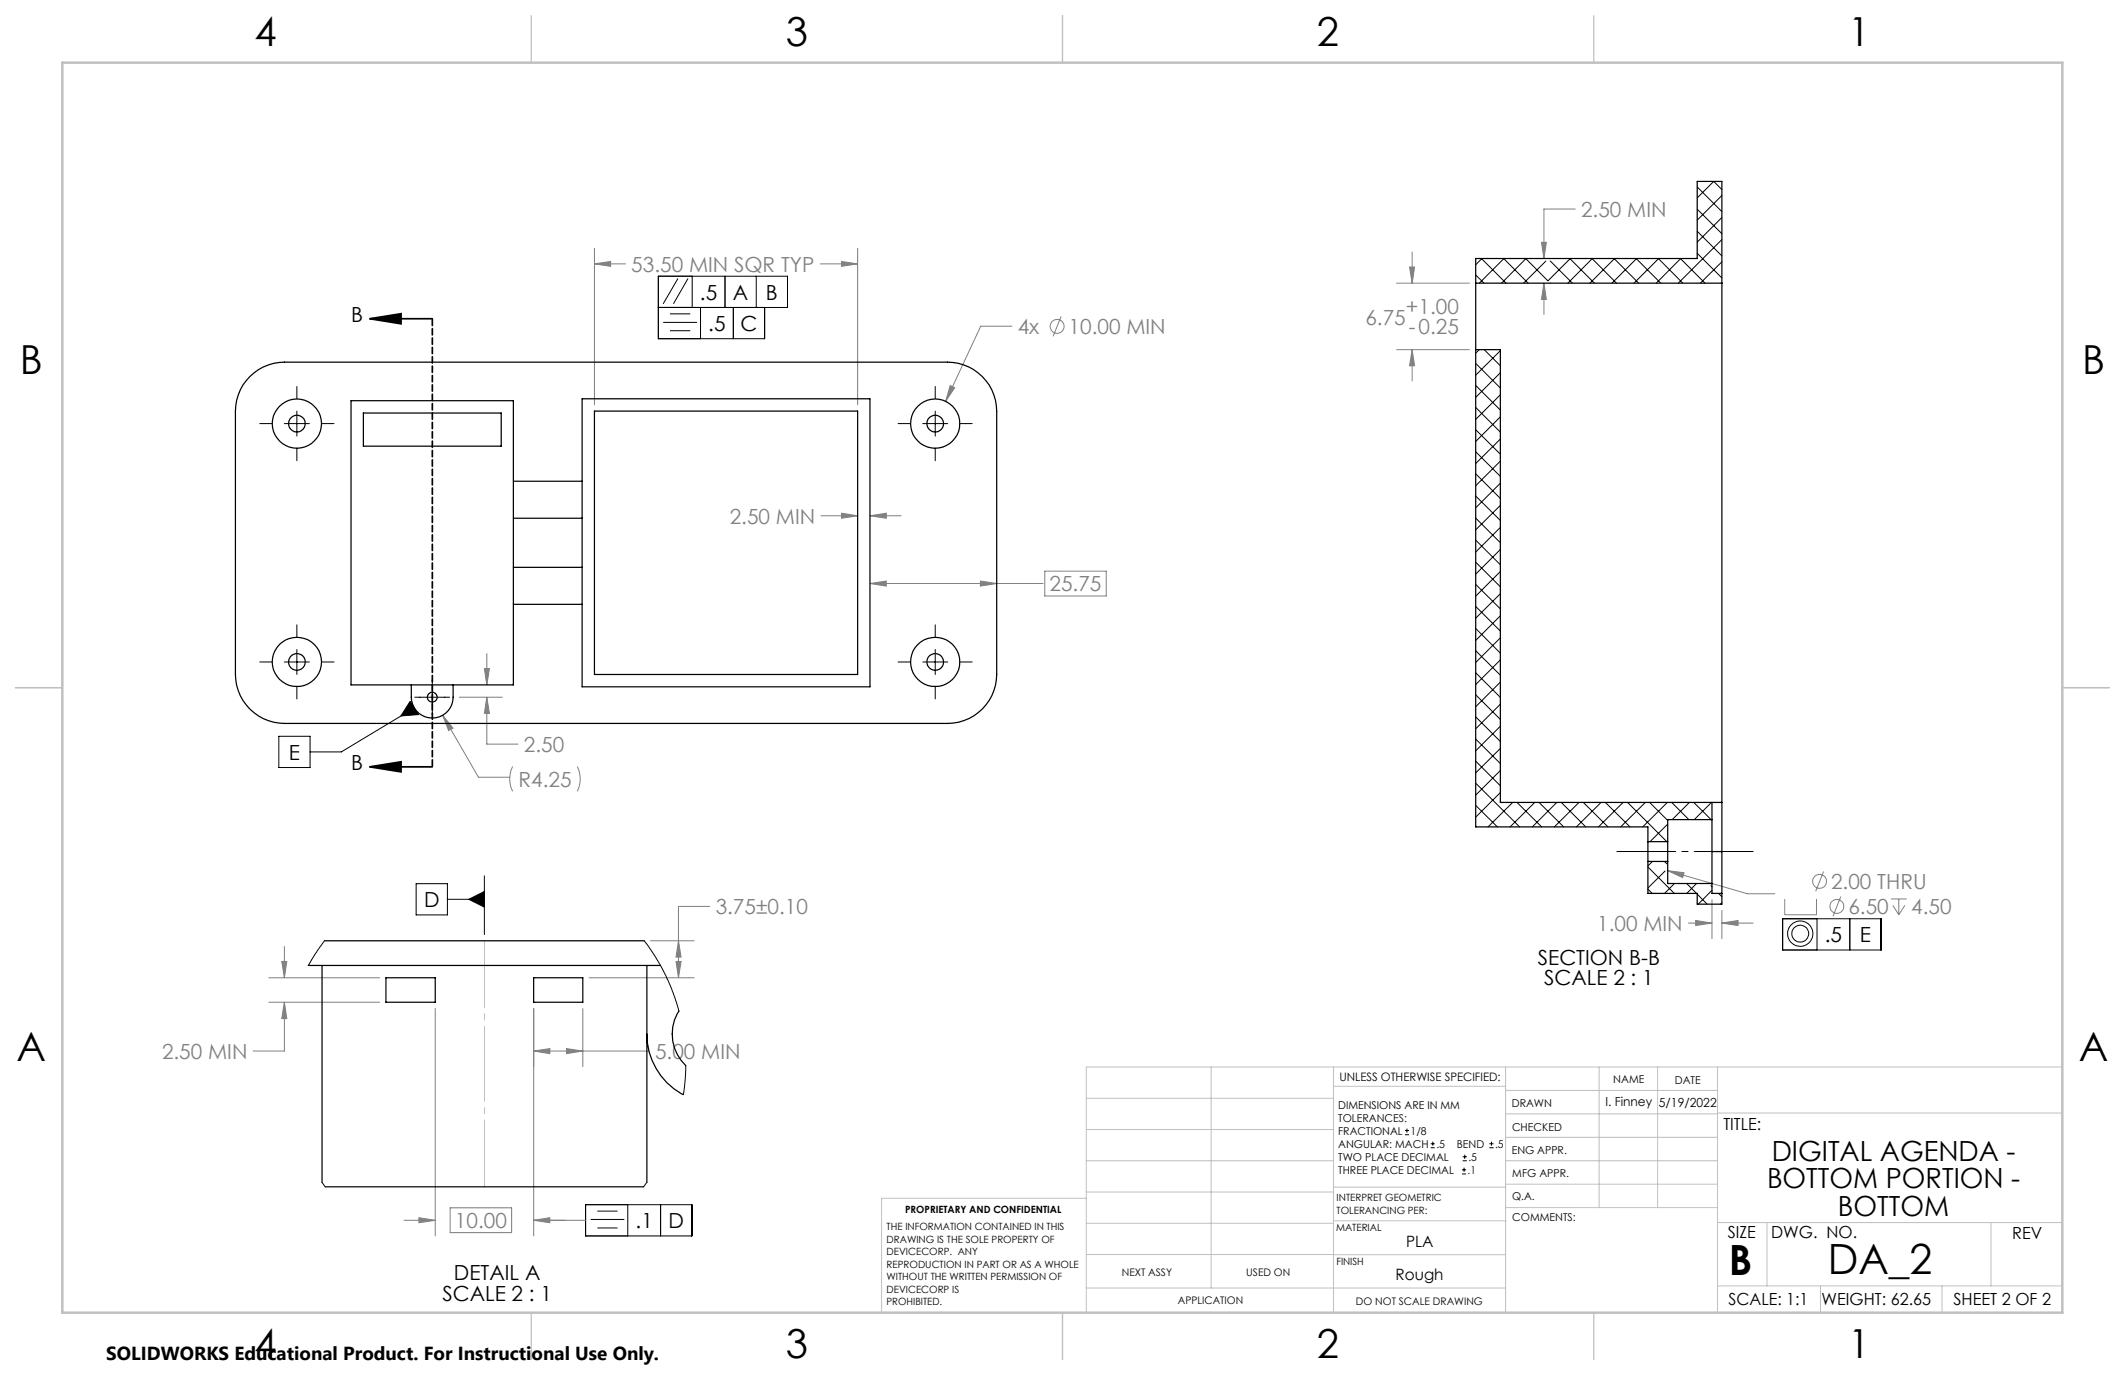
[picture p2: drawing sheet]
<svg xmlns="http://www.w3.org/2000/svg" width="432mm" height="279mm" viewBox="0 0 432 279" stroke-linecap="round" stroke-linejoin="round" font-family="sans-serif">
<g fill="none" stroke="#808080" stroke-width=".2">
<path d="M120.8 53.6l3.3-.5v1zM120.8 50.4v31.9M120.8 53.6h6.3M166.7 53.6h7.6M171 53.1l3.3 .5-3.3 .5zM174.3 50.4v31.9M283.8 57.5h14.8M286.4 54.3h1l-.5 3.2zM286.9 51.2v6.3M313.2 49.2h1l-.5 3.3zM313.7 57.5l.5 3.4h-1zM313.7 57.5v6.4"/>
<path d="M320.1 42.5h-6.4v10M193.1 78.4l.9 .4-1.8 2.8zM205.6 66.3h-6.3l-7.1 15.3M215.6 64.3l-1.6 4M283.8 71h14.8M286.9 71l.5 3.3h-1zM286.9 71v6.4M166.8 104.8h7.5M171 104.3l3.3 .5-3.3 .5zM176.8 104.8l3.3-.5v1zM176.8 118.6l3.3-.5v1zM176.8 104.8h6.3"/>
<path d="M176.8 118.6h35.1M199.2 118.1l3.3 .5-3.3 .5zM212.3 116.1h12.5v5h-12.5zM98.4 135.9h1l-.5 3.3zM98.9 132.8v6.4M90 145.3l2 2.7-.8 .4zM90 145.3l7.2 12.6h6.4M93.3 141.7h8.8M98.9 141.7l.5 3.3h-1zM98.9 141.7v9.5h6.4M104.2 155.8a5.6 5.6 0 0 0 0 5M117.3 155.8a5.6 5.6 0 0 1 0 5"/>
<path d="M338.9 176.9l3.3 .4-.3 1zM338.9 176.9l16.2 4.7h5.5M370.6 177.1l-1.7 4M54.6 198.7h22.6M57.3 195.4h1l-.5 3.3zM57.8 192.3v6.4M119.7 198.7h21.3M132.2 191.2h8.8M137.4 195.4h1l-.5 3.3zM137.9 191.2l.5 3.3h-1zM144.2 184.2h-6.3v14.5M343.1 187.6h4.8"/>
<path d="M344.6 187l3.3 .6-3.3 .5zM347.9 182.8v7.9M349.9 187.6l3.3-.6v1.1zM349.9 185v5.7M349.9 187.6h6.3M362.7 182.7v3.2h6.4v-3.2M374.1 182.2l-1.6 4M384.2 182.7h3.3M384.6 184l1.2 1.9M385.8 182.7v3.2M387.1 184l-1.3 1.9M54.6 203.7h22.6"/>
<path d="M57.8 203.7l.5 3.3h-1zM57.8 203.7v9.9h-6.4M88.4 204.9v46.2M108.4 213.6l3.3-.5v1zM108.4 204.9v46.2M108.4 213.6h23.5M115.1 213.1l3.3 .5-3.3 .5zM118.4 204.9v11.8M82.1 248h6.3M85.1 247.4l3.3 .6-3.3 .5zM91.5 245.4h12.5v5.1h-12.5zM108.4 248l3.3-.6v1.1z"/>
<path d="M108.4 248h10.6"/>
<circle cx="214.8" cy="66.3" r="1.41"/>
<circle cx="369.7" cy="179.1" r="1.42"/>
<circle cx="373.2" cy="184.2" r="1.41"/>
</g>
<g fill="none" stroke="#000" stroke-width=".2">
<path d="M137.8 56.6l-3 5.1M139.8 56.6l-3 5.1M140.7 56.1v6.4M147.3 56.1v6.4M153.7 56.1v6.4M60.3 78.5v2.5M133.8 62.5h26.2v-6.4h-26.2v12.7h21.6v-6.3M134.8 65.5h6.8M136.1 63.8h4.2M136.1 67.2h4.2M142.3 62.5v6.3M149 62.5v6.3"/>
<path d="M190 78.5v2.5M52.8 86.1h2.4M57.8 86.1h5.1M60.3 83.5v5.1M60.3 91.2v2.4M65.4 86.1h2.5M182.5 86.1h2.5M187.5 86.1h5.1M190 83.5v5.1M190 91.2v2.4M195.1 86.1h2.5M52.8 134.5h2.4"/>
<path d="M57.8 134.5h5.1M60.3 127v2.4M60.3 132v5.1M60.3 139.6v2.4M65.4 134.5h2.5M87.8 138.1v7.1M182.5 134.5h2.5M187.5 134.5h5.1M190 127v2.4M190 132v5.1M190 139.6v2.4M195.1 134.5h2.5"/>
<path d="M56.7 149.6h6.3v6.4h-6.3zM83.4 142.5l1.6 2.7-3.5 .3zM84.2 143.9l-14.8 8.9h-6.4M84.3 141.7h7.1M84.6 179.6h6.3v6.3h-6.3zM98.4 178v11.9M90.9 182.7h7.5M95.3 182.7l3.1-1.5v3.1zM362.2 186.7h20v6.3h-20zM369.2 186.7v6.3M375.9 186.7v6.3M285.5 230.6h.8"/>
<path d="M285.5 229.7h.8M285.9 229.3v.9M290.7 233.2h.8M290.7 232.4h.8M291.1 232v.8M297.1 238.5h.8M297.1 237.7h.8M297.2 235.9h.9M297.2 235.1h.9M297.5 237.3v.8M297.6 234.6v.9M302.6 233.2h.9"/>
<path d="M302.6 232.4h.9M303.1 232v.8M119 244.8h21.6v6.3h-21.6zM120 247.8h6.9M121.4 246.1h4.1M121.4 249.5h4.1M127.6 244.8v6.3M134.2 244.8v6.3"/>
<circle cx="365.8" cy="189.7" r="2.57"/>
<circle cx="365.8" cy="189.7" r="1.71"/>
</g>
<path d="M75.1 64.8h12.7M75.1 64.8l6.4-1.1v2.1zM75.1 155.8h12.7M75.1 155.8l6.4-1v2z" fill="none" stroke="#000" stroke-width=".35"/>
<path d="M328.5 173h27.7" fill="none" stroke="#000" stroke-width=".2" stroke-dasharray="15.2 1.3 1.3 1.3" stroke-dashoffset="3.3"/>
<path d="M87.9 64.8v91" fill="none" stroke="#000" stroke-width=".35" stroke-dasharray="1.3 .6" stroke-dashoffset="-.1"/>
<path d="M98.4 241.2v-50" fill="none" stroke="#c0c0c0" stroke-width=".2" stroke-dasharray="15.2 1.3 1.3 1.3" stroke-dashoffset="1.7"/>
<g fill="none" stroke="#c0c0c0" stroke-width=".2">
<path d="M246.1 216.8v44.9M271 216.8v49.9M305.9 216.8v49.9M324.9 216.8v28.6M336.8 216.8v28.6M349 216.8v49.9M419.1 216.8h-198.4v49.9M220.7 235.9h50.3M220.7 229.5h50.3M220.7 223.2h50.3M271 220.7h34.9M305.9 231.1h43.1"/>
<path d="M305.9 226.3h43.1M305.9 221.6h43.1M305.9 235.9h43.1M349 226.2h70.1M220.7 248.6h50.3M220.7 242.2h50.3M220.7 254.9h50.3M220.7 243.5h-41.6v23.2M271 255h34.9M271 248.1h35M271 241.2h35M305.9 240.6h43.1"/>
<path d="M306 245.4h43M349 248.4h70.1M359.1 248.4v12.9M404.6 248.4v12.9M220.7 261.7h85.2M349 261.3h70.1M369.9 261.3v5.4M394.6 261.3v5.4"/>
</g>
<path d="M108 3.2v9.5M215.9 3.2v9.5M323.8 3.2v9.5M3.1 139.7h9.6M419.1 139.7h9.5M108 266.7v9.6M215.9 266.7v9.6M323.8 266.7v9.6" fill="none" stroke="#c0c0c0" stroke-width=".25"/>
<path d="M12.7 12.7h406.4v254h-406.4z" fill="none" stroke="#c0c0c0" stroke-width=".5"/>
<g fill="#000">
<path d="M75.1 64.8l6.4-1.1v2.1zM75.1 155.8l6.4-1v2z"/>
<path d="M83.4 142.5l1.6 2.7-3.5 .3zM95.3 182.7l3.1 1.6v-3.1z"/>
</g>
<path d="M171 53.1l3.3 .5-3.3 .5zM120.8 53.6l3.3-.5v1zM171 104.3l3.3 .5-3.3 .5zM176.8 104.8l3.3-.5v1zM90 145.3l1.2 3.1 .8-.4zM98.9 141.7l.5 3.3h-1zM98.4 135.9h1l-.5 3.3zM176.8 118.6l3.3-.5v1zM199.2 118.1l3.3 .5-3.3 .5zM193.1 78.4l-.9 3.2 1.8-2.8zM313.2 49.2h1l-.5 3.3zM313.7 57.5l.5 3.4h-1zM286.4 54.3h1l-.5 3.2zM286.9 71l.5 3.3h-1zM338.9 176.9l3 1.4 .3-1zM349.9 187.6l3.3-.6v1.1zM344.6 187l3.3 .6-3.3 .5zM85.1 247.4l3.3 .6-3.3 .5zM108.4 248l3.3-.6v1.1zM115.1 213.1l3.3 .5-3.3 .5zM108.4 213.6l3.3-.5v1zM57.8 203.7l.5 3.3h-1zM57.3 195.4h1l-.5 3.3zM137.4 195.4h1l-.5 3.3zM137.9 191.2l.5 3.3h-1z" fill="#808080"/>
<g fill="none" stroke="#000" stroke-width=".25">
<path d="M299.9 57.5h50M50.8 76.5a9.9 9.9 0 0 1 7-2.9h134.7a10 10 0 0 1 10 10v53.4a10 10 0 0 1-10 10h-134.7a10 10 0 0 1-10-10v-53.4a10.1 10.1 0 0 1 3-7.1zM299.9 71h5v92.1h45M71.3 81.4h33v57.8h-33zM73.8 83.9h28v6.8h-28zM104.3 97.8h14M118.3 81h58.5v58.6h-58.5zM120.8 83.5h53.5v53.6h-53.5zM104.3 115.3h14M104.3 105.3h14M83.6 139.2a6.6 6.6 0 0 0 1 5.2 4.2 4.2 0 0 0 4.7 1.3 4.2 4.2 0 0 0 2.8-4v-2.5M104.3 122.8h14"/>
<path d="M334.9 171v4M334.9 171v-3h-35v-115.5h45v-15.6h5v136.1M334.9 175v6.5h10v2.2h5v-2.2M334.9 171h4M334.9 175h4M338.9 171v4M338.9 175v4.5h9M347.9 166.5v13M347.9 173h2M347.9 179.5v2h2M347.9 166.5h-9v4.5M347.9 163.1v3.4"/>
<path d="M349.9 173v8.5M62.7 196.2h71.5M65.4 196.2v44.1M65.9 191.2h65M78.4 198.7h10v5h-10zM108.4 198.7h10v5h-10zM131.4 196.2v44.1M131.4 210.1a13.9 13.9 0 0 0 7.5 12.3M138 205.5a8.7 8.7 0 0 0 1.3 11M66.1 241.2h64.7"/>
<circle cx="60.3" cy="86.1" r="1.7"/>
<circle cx="60.3" cy="86.1" r="5"/>
<circle cx="190" cy="86.1" r="1.7"/>
<circle cx="190" cy="86.1" r="5"/>
<circle cx="60.3" cy="134.5" r="1.7"/>
<circle cx="60.3" cy="134.5" r="5"/>
<circle cx="190" cy="134.5" r="1.7"/>
<circle cx="190" cy="134.5" r="5"/>
<circle cx="87.8" cy="141.7" r=".99"/>
</g>
<g fill="none" stroke="#000" stroke-width=".2">
<path d="M344.9 38l5 5M349.9 38.5l-1.7-1.6-3.3 3.3M349.9 39.7l-5 5M299.9 55.9l1.7 1.6M301 52.5l5 5M301.1 52.5l-1.2 1.3M305.5 52.5l5 5M305.6 52.5l-5 5M310 52.5l4.5 4.5M310.1 52.5l-5 5M314.1 53.1l-4.5 4.4M315 53l4.5 4.5"/>
<path d="M315 57.5h.1M319 52.5l5 5M319.1 52.5l-4.5 4.5M323.5 52.5l5 5M323.6 52.5l-5 5M328 52.5l5 5M328.1 52.5l-5 5M332.5 52.5l5 5M332.6 52.5l-5 5M337 52.5l4.9 5M337 52.5l-5 5M341.5 52.5l5 5"/>
<path d="M341.5 52.5l-5 5M344.9 51.5l5 5M344.9 47l5 5M344.9 42.5l5 5M349.9 44.2l-5 5M349.9 48.7l-8.9 8.8M349.9 53.2l-4.4 4.3M299.9 78.3l5 5M299.9 73.8l5 5M300.6 71l-.7 .8M301.6 71l3.3 3.3M304.9 75.7l-5 5.1"/>
<path d="M304.9 71.3l-5 4.9M299.9 96.3l5 5M299.9 91.8l5 5M299.9 87.3l5 5M299.9 82.8l5 5M304.9 80.2l-5 5M304.9 84.7l-5 5M304.9 89.2l-5 5M304.9 93.7l-5 5M304.9 98.2l-5 5M299.9 118.7l5 5M299.9 114.2l5 5"/>
<path d="M299.9 109.7l5 5.1M299.9 105.3l5 5M299.9 100.8l5 5M304.9 102.7l-5 5M304.9 107.2l-5 5M304.9 111.7l-5 5M304.9 116.1l-5 5M299.9 136.7l5 5M299.9 132.2l5 5M299.9 127.7l5 5M299.9 123.2l5 5M304.9 120.7l-5 4.9"/>
<path d="M304.9 125.1l-5 5M304.9 129.6l-5 5M304.9 134.1l-5 5M304.9 138.6l-5 5M299.9 159.1l8.9 8.9M299.9 154.7l5 5M299.9 150.2l5 5M299.9 145.7l5 5M299.9 141.2l5 5M304.9 143.1l-5 5M304.9 147.6l-5 5M304.9 152.1l-5 5"/>
<path d="M304.9 156.6l-5 5M299.9 163.7l4.4 4.3M304.9 161l-5 5.1M307.4 163.1l-5 4.9M308.3 163.1l5 4.9M311.9 163.1l-5.1 4.9M312.7 163.1l5 4.9M316.3 163.1l-4.9 4.9M317.3 163.1l4.9 4.9M320.9 163.1l-5.1 4.9M321.7 163.1l5 4.9M325.3 163.1l-5 4.9"/>
<path d="M326.2 163.1l5 4.9M329.8 163.1l-5 4.9M330.7 163.1l8 7.9M334.3 163.1l-5 4.9M334.9 176.2l5.3 5.3M335.2 163.1l3.7 3.6M335.8 175l-.9 1M338.2 175l.6 .6M338.3 177l-3.4 3.4M338.8 163.1l-5 4.9M338.9 167.5l-3.6 3.5M339.7 163.1l3.5 3.4"/>
<path d="M340.3 179.5l-2.1 2M342.7 179.5l2 2M343.3 163.1l-3.5 3.4M344.2 163.1l3.5 3.4M344.7 179.5l-1.9 2M347.7 180l.2 .2M347.8 163.1l-3.5 3.4M65.9 191.2l-1.4 2-1.8 3M130.9 191.2l2.1 2.9 2.3 4.1 1.6 3.8 1.1 3.5M334.9 180.7l.8 .8M344.9 181.7l2 2M347.9 180.9l-2.8 2.8"/>
<path d="M349.2 181.5l.7 .7M349.9 183.4l-.3 .3M139.3 216.5l-.1 2.9-.3 3M65.4 240.3l.7 .9M131.4 240.3l-.6 .9"/>
</g>
<g font-size="8.5">
<text x="351.3" y="259">B</text>
<text x="371.4" y="258.9">DA_2</text>
</g>
<g font-size="8.1">
<text x="51.7" y="9.3">4</text>
<text x="159.7" y="9.3">3</text>
<text x="267.6" y="9.3">2</text>
<text x="375.6" y="9.3">1</text>
<text x="4" y="76">B</text>
<text x="423.1" y="76">B</text>
<text x="3.3" y="215.7">A</text>
<text x="422.4" y="215.7">A</text>
<text x="51.7" y="276">4</text>
<text x="159.7" y="276">3</text>
<text x="267.6" y="276">2</text>
<text x="375.6" y="276">1</text>
</g>
<g font-size="5.6">
<text x="360" y="235.8">DIGITAL AGENDA -</text>
<text x="359.1" y="241.5">BOTTOM PORTION -</text>
<text x="373.4" y="247.1">BOTTOM</text>
</g>
<g font-size="4.2" fill="#808080">
<text x="321.3" y="44.1">2.50 MIN</text>
<text x="128.3" y="55.2">53.50 MIN SQR TYP</text>
<text x="285.7" y="63.8">+1.00</text>
<text x="206.8" y="67.9">4x</text>
<text x="217.2" y="67.9">10.00 MIN</text>
<text x="277.5" y="66.1">6.75</text>
<text x="286.3" y="67.9">-0.25</text>
<text x="148.3" y="106.4">2.50 MIN</text>
<text x="213.3" y="120.2">25.75</text>
<text x="106.5" y="152.8">2.50</text>
<text x="105.4" y="159.9">R4.25</text>
<text x="145.4" y="185.8">3.75±0.10</text>
<text x="372.1" y="180.6">2.00 THRU</text>
<text x="375.6" y="185.7">6.50</text>
<text x="388.3" y="185.7">4.50</text>
<text x="324.6" y="189.1">1.00 MIN</text>
<text x="32.9" y="215.2">2.50 MIN</text>
<text x="133.1" y="215.2">5.00 MIN</text>
<text x="92.5" y="249.5">10.00</text>
</g>
<g font-size="4.2">
<text x="71.4" y="65.4">B</text>
<text x="142.2" y="60.9">.5</text>
<text x="148.9" y="60.9">A</text>
<text x="155.6" y="60.9">B</text>
<text x="143.9" y="67.2">.5</text>
<text x="150.5" y="67.2">C</text>
<text x="58.7" y="154.4">E</text>
<text x="71.4" y="156.5">B</text>
<text x="86.2" y="184.3">D</text>
<text x="370.8" y="191.5">.5</text>
<text x="377.9" y="191.5">E</text>
<text x="312.5" y="196">SECTION B-B</text>
<text x="313.8" y="200.2">SCALE 2 : 1</text>
<text x="129.2" y="249.5">.1</text>
<text x="135.9" y="249.5">D</text>
<text x="92.2" y="260.2">DETAIL A</text>
<text x="89.9" y="264.3">SCALE 2 : 1</text>
</g>
<text font-size="3.8" x="21.6" y="276.3">SOLIDWORKS Educational Product. For Instructional Use Only.</text>
<g font-size="3.4">
<text x="350.2" y="229.5">TITLE:</text>
<text x="351.1" y="251.6">SIZE</text>
<text x="359.9" y="251.6">DWG. NO.</text>
<text x="408.9" y="251.7">REV</text>
<text x="351.2" y="265.2">SCALE: 1:1</text>
<text x="370.1" y="265.3">WEIGHT: 62.65</text>
<text x="396.9" y="265.2">SHEET 2 OF 2</text>
</g>
<g font-size="3.2">
<text x="285.7" y="253.3">PLA</text>
<text x="283.6" y="260.1">Rough</text>
</g>
<g font-size="2.5">
<text x="326.2" y="224.8">I. Finney</text>
<text x="337.1" y="224.9">5/19/2022</text>
</g>
<text font-size="2.4" x="272.2" y="219.7">UNLESS OTHERWISE SPECIFIED:</text>
<g font-size="2.2">
<text x="327.8" y="220.1">NAME</text>
<text x="340.3" y="220.2">DATE</text>
<text x="271.9" y="225.3">DIMENSIONS ARE IN MM</text>
<text x="271.9" y="227.9">TOLERANCES:</text>
<text x="307.2" y="224.9">DRAWN</text>
<text x="271.9" y="230.6">FRACTIONAL</text>
<text x="271.9" y="233.2">ANGULAR: MACH</text>
<text x="286.6" y="230.6">1/8</text>
<text x="291.9" y="233.2">.5</text>
<text x="296" y="233.2">BEND</text>
<text x="303.8" y="233.2">.5</text>
<text x="307.3" y="229.8">CHECKED</text>
<text x="271.9" y="238.5">THREE PLACE DECIMAL</text>
<text x="271.9" y="235.9">TWO PLACE DECIMAL</text>
<text x="298.2" y="238.5">.1</text>
<text x="298.4" y="235.9">.5</text>
<text x="307.2" y="234.5">ENG APPR.</text>
<text x="307.3" y="239.2">MFG APPR.</text>
<text x="307.3" y="243.9">Q.A.</text>
<text x="307.3" y="248.1">COMMENTS:</text>
</g>
<g font-size="2.1">
<text x="227.9" y="259.2">NEXT ASSY</text>
<text x="253.3" y="259.2">USED ON</text>
<text x="239.3" y="265">APPLICATION</text>
<text x="275.5" y="265.1">DO NOT SCALE DRAWING</text>
</g>
<g font-size="2">
<text x="271.6" y="244.1">INTERPRET GEOMETRIC</text>
<text x="180.2" y="250">THE INFORMATION CONTAINED IN THIS</text>
<text x="183.9" y="246.4">PROPRIETARY AND CONFIDENTIAL</text>
<text x="271.5" y="250.2">MATERIAL</text>
<text x="271.6" y="246.6">TOLERANCING PER:</text>
<text x="180.2" y="252.5">DRAWING IS THE SOLE PROPERTY OF</text>
<text x="180.2" y="255.1">DEVICECORP. ANY</text>
<text x="180.2" y="257.6">REPRODUCTION IN PART OR AS A WHOLE</text>
<text x="271.5" y="257">FINISH</text>
<text x="180.2" y="260.1">WITHOUT THE WRITTEN PERMISSION OF</text>
<text x="180.2" y="262.6">DEVICECORP IS</text>
<text x="180.2" y="265.2">PROHIBITED.</text>
</g>
</svg>
